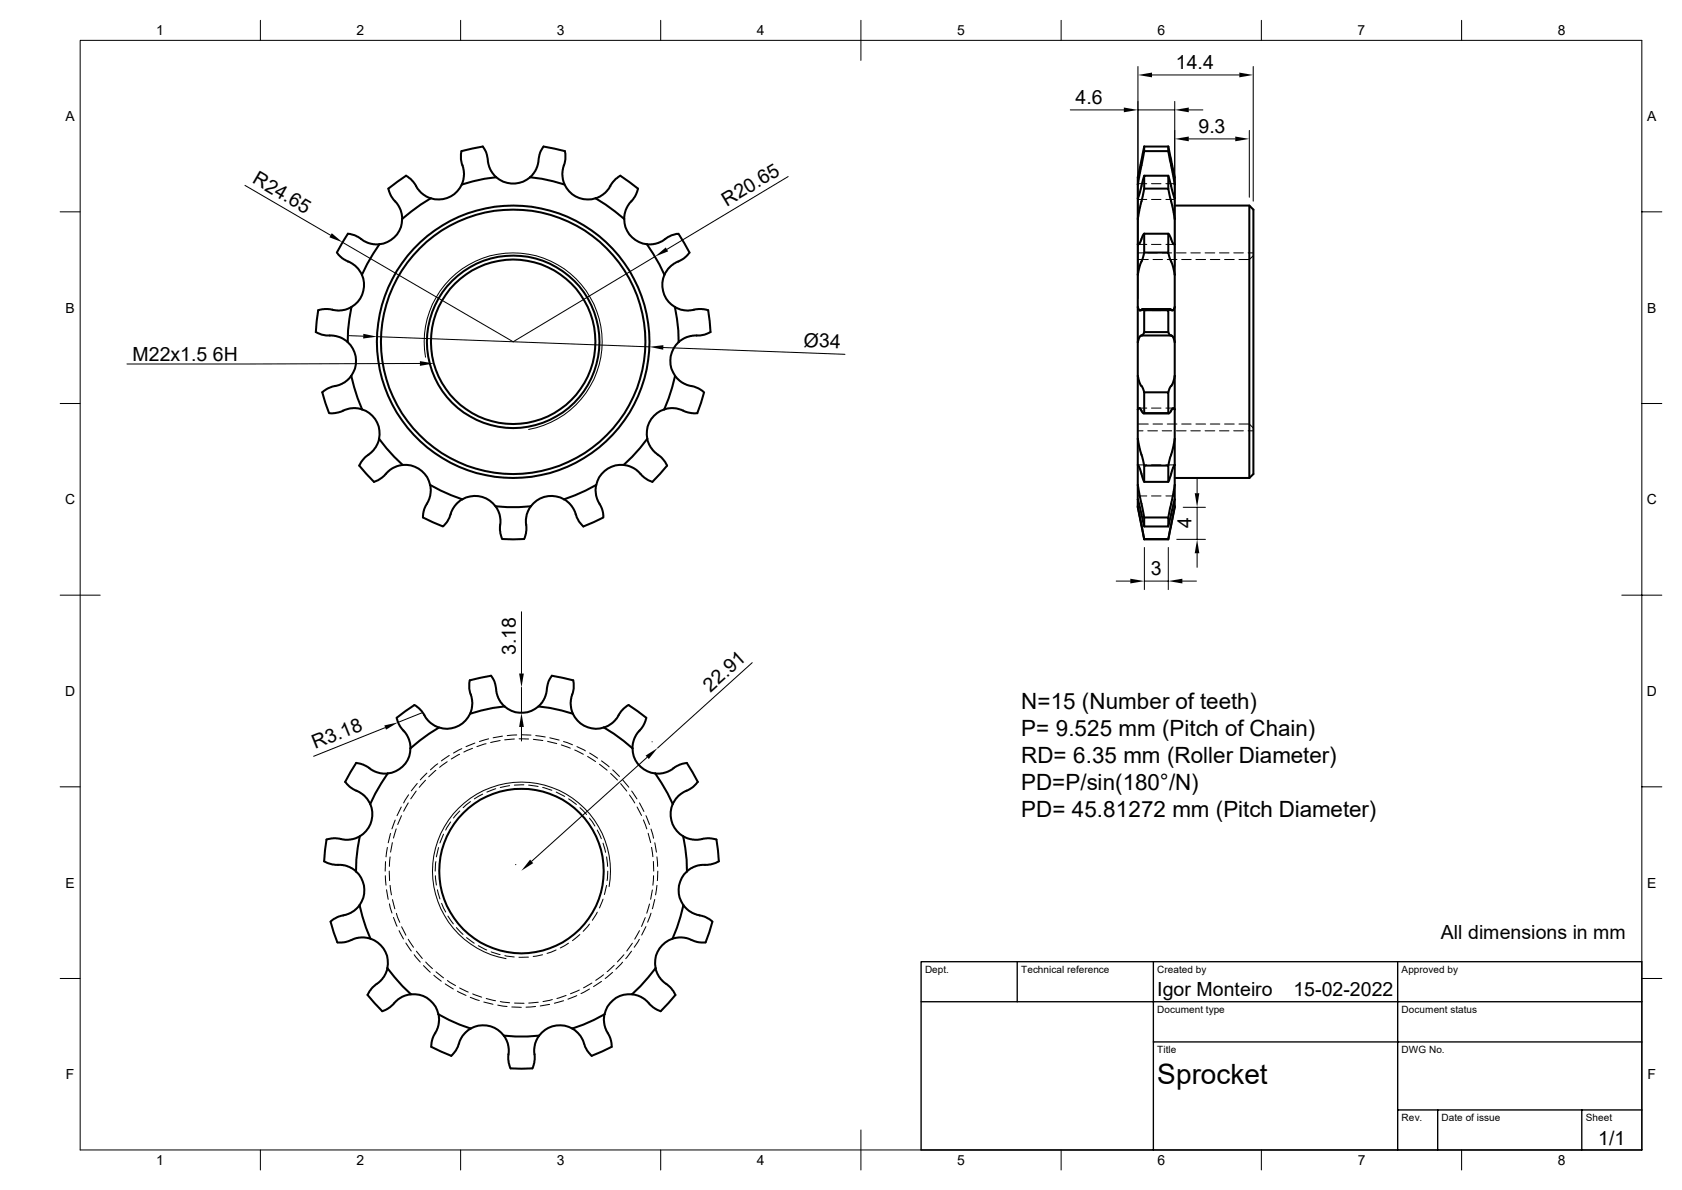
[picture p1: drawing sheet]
<svg xmlns="http://www.w3.org/2000/svg" width="420mm" height="297mm" viewBox="0 0 420 297" stroke-linecap="round" stroke-linejoin="round" font-family="sans-serif">
<g fill="none" stroke="#000" stroke-width=".51">
<path d="M285.7 36.6v1.1M285.7 36.6h6M285.7 36.6l-1.6 7.6v1.9M291.7 36.6l1.6 7.6v1.9M291.7 36.6v1.1M100.4 54.7a6.3 6.3 0 0 1-5.7 6.3M107.6 49.5l-1.9-1-1.5-1.6a6.8 6.8 0 0 0-2.8-3l-4.4 3.2a9 9 0 0 0 2.4 4.1l.7 1.3 .3 2.2M107.6 49.5l-2.5 1.6-4.7 3.6M115.3 46.1a6.4 6.4 0 0 1-7.7 3.4M123.9 44.2a6.4 6.4 0 0 0 8.5 0M123.9 44.2l-1.4-1.7-.7-2.1a6.3 6.3 0 0 0-1.2-3.8l-5.4 1.1a10.4 10.4 0 0 0 .6 5l-.1 2-.4 1.4M123.9 44.2l-2.9 .4-5.7 1.5"/>
<path d="M132.4 44.2l2.9 .4 5.7 1.5M132.4 44.2l1.3-1.7 .7-2.1a6.4 6.4 0 0 1 1.3-3.8l5.3 1.1a10.4 10.4 0 0 1-.5 5v1.8a6.3 6.3 0 0 0 8.2 5M148.7 49.5l1.9-1 1.5-1.6a6.8 6.8 0 0 1 2.8-3l4.4 3.2a9 9 0 0 1-2.4 4.1l-.7 1.3-.3 2.2M148.7 49.5l2.5 1.6 4.7 3.6M155.9 54.7a6.3 6.3 0 0 0 5.6 6.3M284.1 54.7v6.3M284.1 49.5v5.2M284.1 46.1v3.4M285.7 58.3v4.7M285.7 58.3h6v4.7M285.7 47.1v-3.2h6v3.2M285.7 58.3l-.4 .5-.7 1.8-.3 .4h-.2"/>
<path d="M285.7 43.9l-1.6 5.6M291.7 58.3l.6 1 .6 1.4 .4 .3M291.7 43.9l1.6 5.6M293.3 54.7l-1.6-7.6h-6l-1.6 7.6M293.3 54.7v6.3M293.3 46.1l-1.6-8.4h-6l-1.6 8.4M293.3 51.3h18.6l1.1 1v66l-1.1 1M293.3 49.5v5.2M293.3 46.1v3.4M311.9 51.3v68M87.7 76.6l-.8 5.9-.1 2.9M87.7 76.6l-2.2 .8h-2.1a7.3 7.3 0 0 0-3.9 0l-.6 5.5a8.7 8.7 0 0 0 4.6 .9l1.7 .5 1.6 1.1"/>
<path d="M90.4 68.6a6.4 6.4 0 0 1-2.7 8M94.7 61l-2-.1-2.1-.9a7.5 7.5 0 0 0-3.7-1.7l-2.8 4.7a9.9 9.9 0 0 0 4 2.9l1.2 1 1.1 1.7M94.7 61l-3.1 5-1.2 2.6M161.5 61l2-.1 2.1-.9a7.5 7.5 0 0 1 3.8-1.7l2.8 4.7a9.9 9.9 0 0 1-4 2.9l-1.2 1-1.1 1.7M161.5 61l3.1 5 1.3 2.6M165.9 68.6a6.4 6.4 0 0 0 2.6 8M168.5 76.6l.9 5.9 .1 2.9M168.5 76.6l2.2 .8h2.1a7.3 7.3 0 0 1 4 0l.6 5.5a8.7 8.7 0 0 1-4.6 .9l-1.7 .5-1.6 1.1M284.1 76.6v8.8M284.1 68.6v8M284.1 61v7.6M284.1 76.6l.2 .7a.54 .54 0 0 0 1-.2l.4 .3"/>
<path d="M285.3 77.1h6.8M293.3 68.6l-.4-2.2-1.2-3.4h-6l-1.2 3.6-.4 2M293.3 68.6v8M293.3 76.6v8.8M293.3 61v7.6M293.3 76.6l-.3 .7a.5 .5 0 0 1-.8-.2l-.5 .3M86.8 85.4a6.3 6.3 0 0 1 .9 8.4M87.7 93.8l1.6 5.6 1.1 2.8M87.7 93.8l-1.5 1.5-2 .9a7.2 7.2 0 0 0-3.7 1.7l1.7 5.2a10.2 10.2 0 0 0 4.7-1l1.9-.2 1.6 .3M168.6 93.8l1.5 1.5 1.9 .9a7.2 7.2 0 0 1 3.8 1.7l-1.7 5.2a10.2 10.2 0 0 1-4.7-1l-1.9-.2-1.6 .3M168.6 93.8l-1.6 5.6-1.1 2.8M169.5 85.4a6.3 6.3 0 0 0-.9 8.4"/>
<path d="M284.1 93.8v8.4M284.1 85.4v8.4M284.1 93.8l.4 1.7 .9 1.5 .3 .9M285.1 83.7h7.3M285.7 97.9v5.2M285.7 97.9h6v5.2M285.7 82.9v-5.5h6v5.5M293.3 85.4l-.4-1.2-.3-.4a.88 .88 0 0 1-.9-.9l-6 .1a.94 .94 0 0 1-1 .9l-.6 1.5M293.3 85.4v8.4M293.3 93.8v8.4M293.3 93.8l-.4 1.6-.9 1.6-.3 .9M90.4 102.2a6.3 6.3 0 0 1 4.3 7.3"/>
<path d="M94.7 109.5l3.7 4.5 2.1 2M94.7 109.5l-.8 2-1.5 1.7a7.1 7.1 0 0 0-2.7 3l3.7 4.1a10.1 10.1 0 0 0 4-3l1.7-.9 1.4-.4M100.5 116a6.4 6.4 0 0 1 6.9 5M155.7 116a6.4 6.4 0 0 0-6.8 5M161.6 109.5l-3.7 4.5-2.2 2M161.6 109.5l.8 2 1.5 1.7a7.1 7.1 0 0 1 2.7 3l-3.7 4.1a10.1 10.1 0 0 1-4-3l-1.7-.9-1.5-.4M165.9 102.2a6.3 6.3 0 0 0-4.3 7.3M284.1 116v5M284.1 109.5v6.5M284.1 102.2v7.3M284.1 109.5l1.6 6.7M284.1 116l.5 1 1.1 3.3h6l1.2-3.5 .4-.8"/>
<path d="M284.1 102.2a.39 .39 0 0 1 .5-.3 .39 .39 0 0 1 .3 .4l.1 .2a.66 .66 0 0 0 .7 .6l6.2 .1 .7-1.1a.34 .34 0 0 1 .4-.2 .34 .34 0 0 1 .3 .3M285.6 103.2h6.2M293.3 116v5M293.3 102.2v7.3M293.3 109.5v6.5M293.3 119.3h18.6M293.3 109.5l-.4 2.5-1.2 4.2M107.4 121l2.6 1.4 5.4 2.2M107.4 121l.2 1.1-.2 1.6-.6 1.6a6.6 6.6 0 0 0-1.2 3.9l5 2.2a10.3 10.3 0 0 0 2.5-4.4l.9-1.3 1.4-1.1M115.4 124.6a6.3 6.3 0 0 1 8.3 1.8M123.7 126.4l3 .2 5.8-.2M132.5 126.4l-.9 1.7-.3 2.5a6.1 6.1 0 0 1-.5 3.9h-5.4a9 9 0 0 1-.4-4.8l-.3-1.6-1-1.7"/>
<path d="M140.8 124.6a6.3 6.3 0 0 0-8.3 1.8M148.9 121l-.2 1.1 .1 1.6 .7 1.6a6.6 6.6 0 0 1 1.2 3.9l-5 2.2a10.3 10.3 0 0 1-2.5-4.4l-.9-1.3-1.5-1.1M148.9 121l-2.6 1.4-5.5 2.2M284.1 126.4l1.6 8.2h6l1.6-8.2M284.1 124.6v1.8M284.1 121v3.6M284.1 126.4l1.6 8.1M284.1 121l1.6 8.2M284.1 124.6l1.6 6.8h6l1.6-6.8M285.7 134.6h6M285.7 129.2v2.2M285.7 129.2h6v2.2"/>
<path d="M285.7 120.3v-4.1h6v4.1M293.3 124.6v1.8M293.3 121v3.6M293.3 126.4l-1.6 8.1M293.3 121l-1.6 8.2M126 176.3a6.4 6.4 0 0 0 8.4 0l3 .4 5.6 1.4M126 176.3l-1.4-1.7-.7-2.1a6.6 6.6 0 0 0-1.3-3.8l-5.3 1.1a10.4 10.4 0 0 0 .6 5l-.1 1.7a6.4 6.4 0 0 1-9.3 4.6l-1.1-.8-1.2-1.3a6.4 6.4 0 0 0-2.7-3l-4.4 3.2a9 9 0 0 0 2.4 4.1l.6 1.2 .4 2.3M126 176.3l-2.9 .4-5.7 1.4M134.4 176.3l1.4-1.7 .7-2.1a6.6 6.6 0 0 1 1.3-3.8l5.3 1.1a10.4 10.4 0 0 1-.6 5l.1 2 .4 1.3M143 178.1a6.4 6.4 0 0 0 7.8 3.5M96.8 193h-1.8l-2.4-1a6.8 6.8 0 0 0-3.7-1.6l-2.7 4.8a11.4 11.4 0 0 0 4.1 2.9l1.3 1.1 .8 1.5M96.8 193l-3.1 5-1.3 2.7"/>
<path d="M102.5 186.8a6.3 6.3 0 0 1-5.7 6.2M109.6 181.6l-2.5 1.5-4.6 3.7M150.8 181.6l2.5 1.5 4.6 3.7M150.8 181.6l1-.4 1-.7 1.4-1.5a6.4 6.4 0 0 1 2.8-3l4.4 3.2a9 9 0 0 1-2.4 4.1l-.7 1.2-.4 2.3M157.9 186.8a6.3 6.3 0 0 0 5.7 6.2M163.6 193l3.1 5 1.3 2.7M163.6 193h1.8l2.4-1a6.8 6.8 0 0 1 3.7-1.6l2.7 4.8a11.4 11.4 0 0 1-4.1 2.9l-1.2 1.1-.9 1.5M88.9 217.5a6.3 6.3 0 0 1 .9 8.4M89.8 208.7l-.8 5.8-.1 3M89.8 208.7l-2.3 .8h-2a6.3 6.3 0 0 0-4 0l-.6 5.5a9.5 9.5 0 0 0 4.8 .9l1.7 .6 1.5 1M92.4 200.7a6.5 6.5 0 0 1-2.6 8M168 200.7a6.5 6.5 0 0 0 2.6 8"/>
<path d="M170.6 208.7l2.3 .8h2a6.3 6.3 0 0 1 4 0l.6 5.5a9.5 9.5 0 0 1-4.8 .9l-1.6 .6-1.6 1M170.6 208.7l.8 5.8 .1 3M171.5 217.5a6.3 6.3 0 0 0-.9 8.4M89.8 225.9l1.6 5.7 1.1 2.7M89.8 225.9l-1.7 1.6-2 .8a6.6 6.6 0 0 0-3.6 1.7l1.7 5.2a10.5 10.5 0 0 0 4.9-1.1l1.9-.1 1.5 .3M92.5 234.3a6.4 6.4 0 0 1 4.2 7.3M167.9 234.3a6.4 6.4 0 0 0-4.2 7.3M170.6 225.9l-1.6 5.7-1.1 2.7M170.6 225.9l1.7 1.6 2 .8a6.6 6.6 0 0 1 3.6 1.7l-1.7 5.2a10.5 10.5 0 0 1-4.9-1.1l-1.9-.1-1.5 .3M96.7 241.6l3.8 4.5 2.1 2.1M96.7 241.6l-.7 2-1.6 1.7a6.5 6.5 0 0 0-2.6 3l3.7 4.1a12.3 12.3 0 0 0 4.1-3.1l1.4-.8 1.6-.3M102.6 248.2a6.3 6.3 0 0 1 6.9 5"/>
<path d="M109.5 253.2l5.3 2.5 2.7 1M109.5 253.2l.1 1.9-.6 2.2a6.7 6.7 0 0 0-1.3 4l5 2.2a10.3 10.3 0 0 0 2.4-4.4l1-1.2 1.4-1.2M117.5 256.7a6.4 6.4 0 0 1 8.3 1.8M125.8 258.5l2.9 .2 5.9-.2M134.6 258.5l-.9 1.8-.3 2.4a6.1 6.1 0 0 1-.5 4h-5.4a9 9 0 0 1-.5-4.9l-.3-1.5-.9-1.8M142.9 256.7a6.4 6.4 0 0 0-8.3 1.8M151 253.2l-.2 1.9 .7 2.2a6.7 6.7 0 0 1 1.2 4l-5 2.2a10.3 10.3 0 0 1-2.4-4.4l-1-1.2-1.4-1.2M151 253.2l-5.3 2.5-2.8 1M157.8 248.2a6.3 6.3 0 0 0-6.8 5M163.7 241.6l-3.8 4.5-2.1 2.1M163.7 241.6l.8 2 1.5 1.7a6.5 6.5 0 0 1 2.6 3l-3.6 4.1a12.3 12.3 0 0 1-4.2-3.1l-1.4-.8-1.6-.3"/>
<circle cx="128.1" cy="85.3" r="33"/>
<circle cx="128.1" cy="85.3" r="20.5"/>
<circle cx="128.2" cy="85.3" r="21.5"/>
<circle cx="128.2" cy="85.3" r="34"/>
<circle cx="130.2" cy="217.4" r="20.6"/>
</g>
<g fill="none" stroke="#000" stroke-width=".25">
<path d="M20 10.1h389.9v276.9h-389.9zM65 5.1v5M115 5.1v5M165 5.1v5M215 5.1v10M265 5.1v5M284.1 16.6v57.9M287.6 18.7h21.8M312.9 16.6v33.6M315 5.1v5M364.9 5.1v5M267.2 27.4h13.4"/>
<path d="M284.1 27.4h9.2M293.3 25.3v41.2M296.8 34.7h11.6M296.8 27.4h3.5M311.9 32.6v16.6M15 52.9h5M61.2 46.3l21.3 12.4M196.8 44.1l-30.3 18.1M284.1 49.8h2.2M284.1 45.8h2.2M287.5 49.8h2.4M287.5 45.8h2.4"/>
<path d="M291.1 49.8h2.2M291.1 45.8h2.2M409.9 52.9h5M85.5 60.5l42.6 24.8 35.4-21.2M284.1 63.1h1.3M284.1 64.8h2.6M284.2 61h2.1M284.7 77.5h1.6M286.6 63.1h2.4M287.5 77.5h2.4M287.5 61h2.4M287.9 64.8h2.4"/>
<path d="M290.2 63.1h2.4M291.1 77.5h1.6M291.1 61h2.1M291.5 64.8h2.4M293.7 63.1h2.5M295.1 64.8h2.3M297.3 63.1h2.4M298.6 64.8h2.4M300.9 63.1h2.4M302.2 64.8h2.4M304.5 63.1h2.4M305.8 64.8h2.4"/>
<path d="M308.1 63.1h2.4M311.7 63.1h1.3M313 63.8l-1.1 1h-2.5M87.2 83.8l3.5 .1M94.2 84l67.9 2.6M104.9 90.7l-73.2 .1M106.2 89.2a22.2 22.2 0 0 1 18.1-25.8 22.2 22.2 0 0 1 25.7 18.1 22.2 22.2 0 0 1-18 25.7M165.6 86.7l45.4 1.7M285 83.7h1.3M287.5 83.7h2.4M291.1 83.7h1.4M15 100.7h5"/>
<path d="M284.1 107.5h1.3M284.1 116h2.2M284.1 105.8h2.6M284.4 101.9h1.9M286.6 107.5h2.4M287.5 116h2.4M287.5 101.9h2.4M287.9 105.8h2.4M290.2 107.5h2.4M291.1 116h2.2M291.1 101.9h1.9M291.5 105.8h2.4"/>
<path d="M293.7 107.5h2.5M295.1 105.8h2.3M297.3 107.5h2.4M298.6 105.8h2.4M298.9 119.6v3.5M300.9 107.5h2.4M302.2 105.8h2.4M304.5 107.5h2.4M305.8 105.8h2.4M308.1 107.5h2.4M309.4 105.8h2.5l1.1 1M311.7 107.5h1.3"/>
<path d="M409.9 100.7h5M284.1 123.8h2.2M285.7 136.7v10.5M287.5 123.8h2.4M291.1 123.8h2.2M291.7 136.7v10.5M293.8 134.6h7.2M295.4 126.6h5.6M298.9 126.6v8M298.9 138.1v3.5M15 148.5h10M130.2 152.7v15.4"/>
<path d="M278.7 145h3.5M285.7 145h6M295.2 145h3.5M405 148.5h9.9M105.3 177.9l-5.9 2.4M130.2 171.6v6.3M187.8 165.4l-23.6 21.3M15 196.4h5M96.2 181.6l-17.9 7.2M102 198.4l-1.2 2M103.9 197.4l-1.3 2M104.2 195.5l-1.5 1.9"/>
<path d="M106.2 194.7l-1.5 1.8M106.6 193l-1.7 1.6M108.8 192.3l-1.7 1.6M109.3 190.6l-1.8 1.6M111.7 190.1l-1.9 1.4M112.2 188.6l-2 1.3M114.8 188.3l-2.1 1.1M115.3 186.9l-2.1 1.1M118 186.8l-2.2 .9M118.6 185.5l-2.2 .9M120.5 198.2l-2.1 1.2M121.4 185.6l-2.3 .8"/>
<path d="M122 184.4l-2.3 .7M123.8 196.8l-2.2 .9M124.9 184.8l-2.4 .5M125.5 183.7l-2.4 .4M127.2 196.1l-2.3 .5M128.4 184.4l-2.4 .3M129 183.4l-2.3 .2M129.6 184.4h2.4M130.2 181.4v3.6M130.2 183.4l2.4 .1M130.8 195.9l-2.4 .1M132 196l2.4 .3"/>
<path d="M133.2 184.5l2.3 .3M133.8 183.6l2.3 .3M135.5 196.6l2.3 .6M136.7 185l2.3 .6M137.3 184.1l2.3 .6M138.9 197.7l2.1 1.1M140.2 185.9l2.2 .8M140.7 185.1l2.3 .8M142 199.4l1.9 1.4M143.5 187.2l2.2 1.1M144.1 186.4l2.1 1M146.7 188.8l2 1.3"/>
<path d="M147.2 188l2 1.2M149.7 190.8l1.9 1.4M150.2 189.9l1.9 1.5M152.5 193l1.7 1.7M153 192.2l1.7 1.6M155 195.6l1.5 1.8M155.5 194.6l1.5 1.9M157.2 198.4l1.3 2M157.7 197.4l1.3 2M161.6 189l-28.8 26M162.8 185.1v.1M409.9 196.4h5"/>
<path d="M96.2 218.6l.2 2.3M96.3 215.1l-.1 2.3M96.7 211.5l-.3 2.4M97.2 217.4l.1 2.4M97.4 213.9l-.2 2.3M97.5 208l-.6 2.4M98 210.3l-.5 2.4M98.7 204.7l-.8 2.2M98.9 206.9l-.7 2.3M100.2 201.4l-1.1 2.2M100.2 203.6l-.9 2.2M101.9 200.4l-1.1 2.1"/>
<path d="M108.7 218.6l.3 2.3M108.8 215.1l-.1 2.3M109.5 211.5l-.5 2.4M110.7 208.2l-.9 2.2M112.5 205.1l-1.2 2.1M114.8 202.4l-1.6 1.8M117.5 200.1l-1.9 1.5M128.7 215.8h.1M144.8 201.6l1.7 1.7M147.2 204.2l1.3 2M149.1 207.2l1 2.1M150.6 210.4l.6 2.3"/>
<path d="M151.5 213.9l.2 2.3M151.8 217.4l-.2 2.4M159.1 201.4l1.1 2.1M159.7 200.4l1.1 2.1M160.6 204.6l.9 2.3M161.3 203.6l.9 2.2M161.8 208l.7 2.3M162.6 206.9l.6 2.3M162.7 211.5l.3 2.3M163.1 215l.1 2.4M163.2 218.6l-.2 2.3M163.5 210.4l.4 2.3"/>
<path d="M164 213.9l.2 2.3M164.2 217.4l-.1 2.4M96.5 222.1l.4 2.4M97.2 225.6l.7 2.3M97.4 221l.3 2.4M98 224.5l.6 2.3M98.2 229l.9 2.2M99 228l.8 2.2M99.6 232.3l1.1 2.1M100.3 231.3l1 2.1M101.3 235.4l1.4 2M101.9 234.4l1.3 2"/>
<path d="M103.4 238.3l1.5 1.8M104 237.4l1.4 1.8M109.2 222.1l.6 2.3M110.3 225.5l1 2.1M111.8 228.6l1.4 2M114 231.5l1.6 1.7M116.5 234l1.9 1.4M119.4 236.1l2.1 1M122.6 237.6l2.3 .7M126.1 238.5l2.3 .3M131.9 238.9h-2.3M135.5 238.3l-2.4 .4"/>
<path d="M138.8 237.1l-2.2 .9M141.9 235.4l-2 1.2M144.8 233.3l-1.8 1.5M147.2 230.6l-1.6 1.9M149.1 227.7l-1.2 2M150.6 224.4l-.9 2.2M151.5 221l-.6 2.3M152.1 221.3a22.2 22.2 0 0 0-18-25.8 22.2 22.2 0 0 0-25.7 18 22.2 22.2 0 0 0 18 25.8M155.8 238.3l-1.6 1.8M157.7 237.4l-1.5 1.9M157.9 235.4l-1.4 2M159.6 234.4l-1.2 2"/>
<path d="M159.7 232.3l-1.2 2.1M161.1 229l-.9 2.2M161.3 231.3l-1.1 2.1M162.2 225.6l-.7 2.3M162.6 227.9l-.9 2.3M162.9 222.1l-.4 2.4M163.5 224.5l-.6 2.3M164 221l-.3 2.4M15 244.2h5M105.7 241l1.7 1.7M106.3 240.1l1.7 1.7M108.3 243.4l1.9 1.5"/>
<path d="M108.9 242.6l1.8 1.5M111.2 245.6l2 1.2M111.7 244.7l2 1.3M114.2 247.4l2.2 1.1M114.8 246.6l2.1 1M117.4 248.9l2.3 .8M118 248.1l2.3 .8M120.8 250.1l2.3 .6M121.4 249.2l2.3 .6M124.3 250.9l2.3 .3M124.9 250l2.3 .3M127.8 251.3l2.4 .1"/>
<path d="M128.5 250.4h2.3M133.7 251.2l-2.3 .2M134.4 250.1l-2.4 .3M137.2 250.7l-2.3 .4M137.9 249.5l-2.3 .5M140.7 249.8l-2.3 .6M141.3 248.5l-2.2 .7M144 248.5l-2.2 .9M144.6 247.1l-2.2 .9M147.2 246.8l-2.1 1.2M147.8 245.4l-2.1 1.1M150.2 244.9l-2 1.4"/>
<path d="M150.7 243.3l-1.9 1.4M152.9 242.7l-1.8 1.5M153.4 240.9l-1.8 1.6M155.4 240.2l-1.6 1.7M409.9 244.2h5M65 287v5M115 287v5M165 287v5M215 282v10M265 287v5M315 287v5M364.9 287v5"/>
</g>
<path d="M230 240h179.9v47h-179.9zM230 250h179.9M254 240v10M288 240v47M349 240v47M288 260.1h121.9M349 277h60.9M359 277v10M395 277v10" fill="none" stroke="#000" stroke-width=".34"/>
<g fill="#000">
<path d="M284.1 18.7l3.5-.6v1.2zM309.4 18.1l3.5 .6-3.5 .6zM280.6 26.8l3.5 .6-3.5 .6zM293.3 34.7l3.5-.6v1.2zM293.3 27.4l3.5-.6v1.2zM308.4 34.1l3.5 .6-3.5 .6zM82.8 58.2l2.7 2.3-3.3-1.3zM163.5 64.1l2.7-2.3 .6 .9zM90.7 83.3l3.5 .7-3.5 .5zM104.9 90.1l3.5 .6-3.5 .6zM162.1 86.6l3.5-.5v1.2zM298.3 123.1h1.2l-.6 3.5z"/>
<path d="M298.9 134.6l.6 3.5h-1.2zM282.2 144.4l3.5 .6-3.5 .6zM291.7 145l3.5-.6v1.2zM129.6 168.1h1.2l-.6 3.5zM96 181.1l3.4-.8-3 1.8zM130.2 177.9l.6 3.5h-1.2zM161.2 188.6l3-1.9-2.2 2.7zM132.4 214.5l.7 .9-2.9 1.9z"/>
</g>
<text font-size="7" x="289" y="270.6">Sprocket</text>
<g font-size="5.6">
<text x="255" y="177">N=15 (Number of teeth)</text>
<text x="255" y="183.7">P= 9.525 mm (Pitch of Chain)</text>
<text x="255" y="190.4">RD= 6.35 mm (Roller Diameter)</text>
<text x="255" y="197.1">PD=P/sin(180°/N)</text>
<text x="255" y="203.9">PD= 45.81272 mm (Pitch Diameter)</text>
</g>
<g font-size="4.9">
<text x="293.6" y="17.3">14.4</text>
<text x="268.6" y="26">4.6</text>
<text x="299.2" y="33.2">9.3</text>
<text x="62.8" y="45.5" transform="rotate(30 62.8 45.5)">R24.65</text>
<text x="181.5" y="51.6" transform="rotate(-31 181.5 51.6)">R20.65</text>
<text x="200.7" y="86.5" transform="rotate(2 200.7 86.5)">Ø34</text>
<text x="33.1" y="90.1">M22x1.5 6H</text>
<text x="297.5" y="131.9" transform="rotate(-90 297.5 131.9)">4</text>
<text x="287.4" y="143.6">3</text>
<text x="128.8" y="163.4" transform="rotate(-90 128.8 163.4)">3.18</text>
<text x="177.4" y="172.8" transform="rotate(-42 177.4 172.8)">2 .91</text>
<text x="78.7" y="187" transform="rotate(-22 78.7 187)">R3.18</text>
<text x="359.7" y="234.5">All dimensions in mm</text>
<text x="289" y="248.5">Igor Monteiro</text>
<text x="323" y="248.5">15-02-2022</text>
<text x="399.1" y="285.7">1/1</text>
</g>
<g font-size="3.5">
<text x="39" y="8.8">1</text>
<text x="89" y="8.8">2</text>
<text x="139" y="8.8">3</text>
<text x="189" y="8.8">4</text>
<text x="239" y="8.8">5</text>
<text x="289" y="8.8">6</text>
<text x="339" y="8.8">7</text>
<text x="389" y="8.8">8</text>
<text x="16.3" y="30.2">A</text>
<text x="411.3" y="30.2">A</text>
<text x="16.3" y="78.1">B</text>
<text x="411.3" y="78.1">B</text>
<text x="16.2" y="125.9">C</text>
<text x="411.2" y="125.9">C</text>
<text x="16.2" y="173.7">D</text>
<text x="411.2" y="173.7">D</text>
<text x="16.3" y="221.5">E</text>
<text x="411.3" y="221.5">E</text>
<text x="16.4" y="269.4">F</text>
<text x="411.4" y="269.4">F</text>
<text x="39" y="290.8">1</text>
<text x="89" y="290.8">2</text>
<text x="139" y="290.7">3</text>
<text x="189" y="290.8">4</text>
<text x="239" y="290.7">5</text>
<text x="289" y="290.7">6</text>
<text x="339" y="290.7">7</text>
<text x="389" y="290.7">8</text>
</g>
<g font-size="2.5">
<text x="231" y="242.8">Dept.</text>
<text x="255" y="242.8">Technical reference</text>
<text x="289" y="242.8">Created by</text>
<text x="350" y="242.8">Approved by</text>
<text x="289" y="252.9">Document type</text>
<text x="350" y="252.9">Document status</text>
<text x="289" y="262.8">Title</text>
<text x="350" y="262.8">DWG No.</text>
<text x="350" y="279.8">Rev.</text>
<text x="360" y="279.8">Date of issue</text>
<text x="396" y="279.8">Sheet</text>
</g>
</svg>
